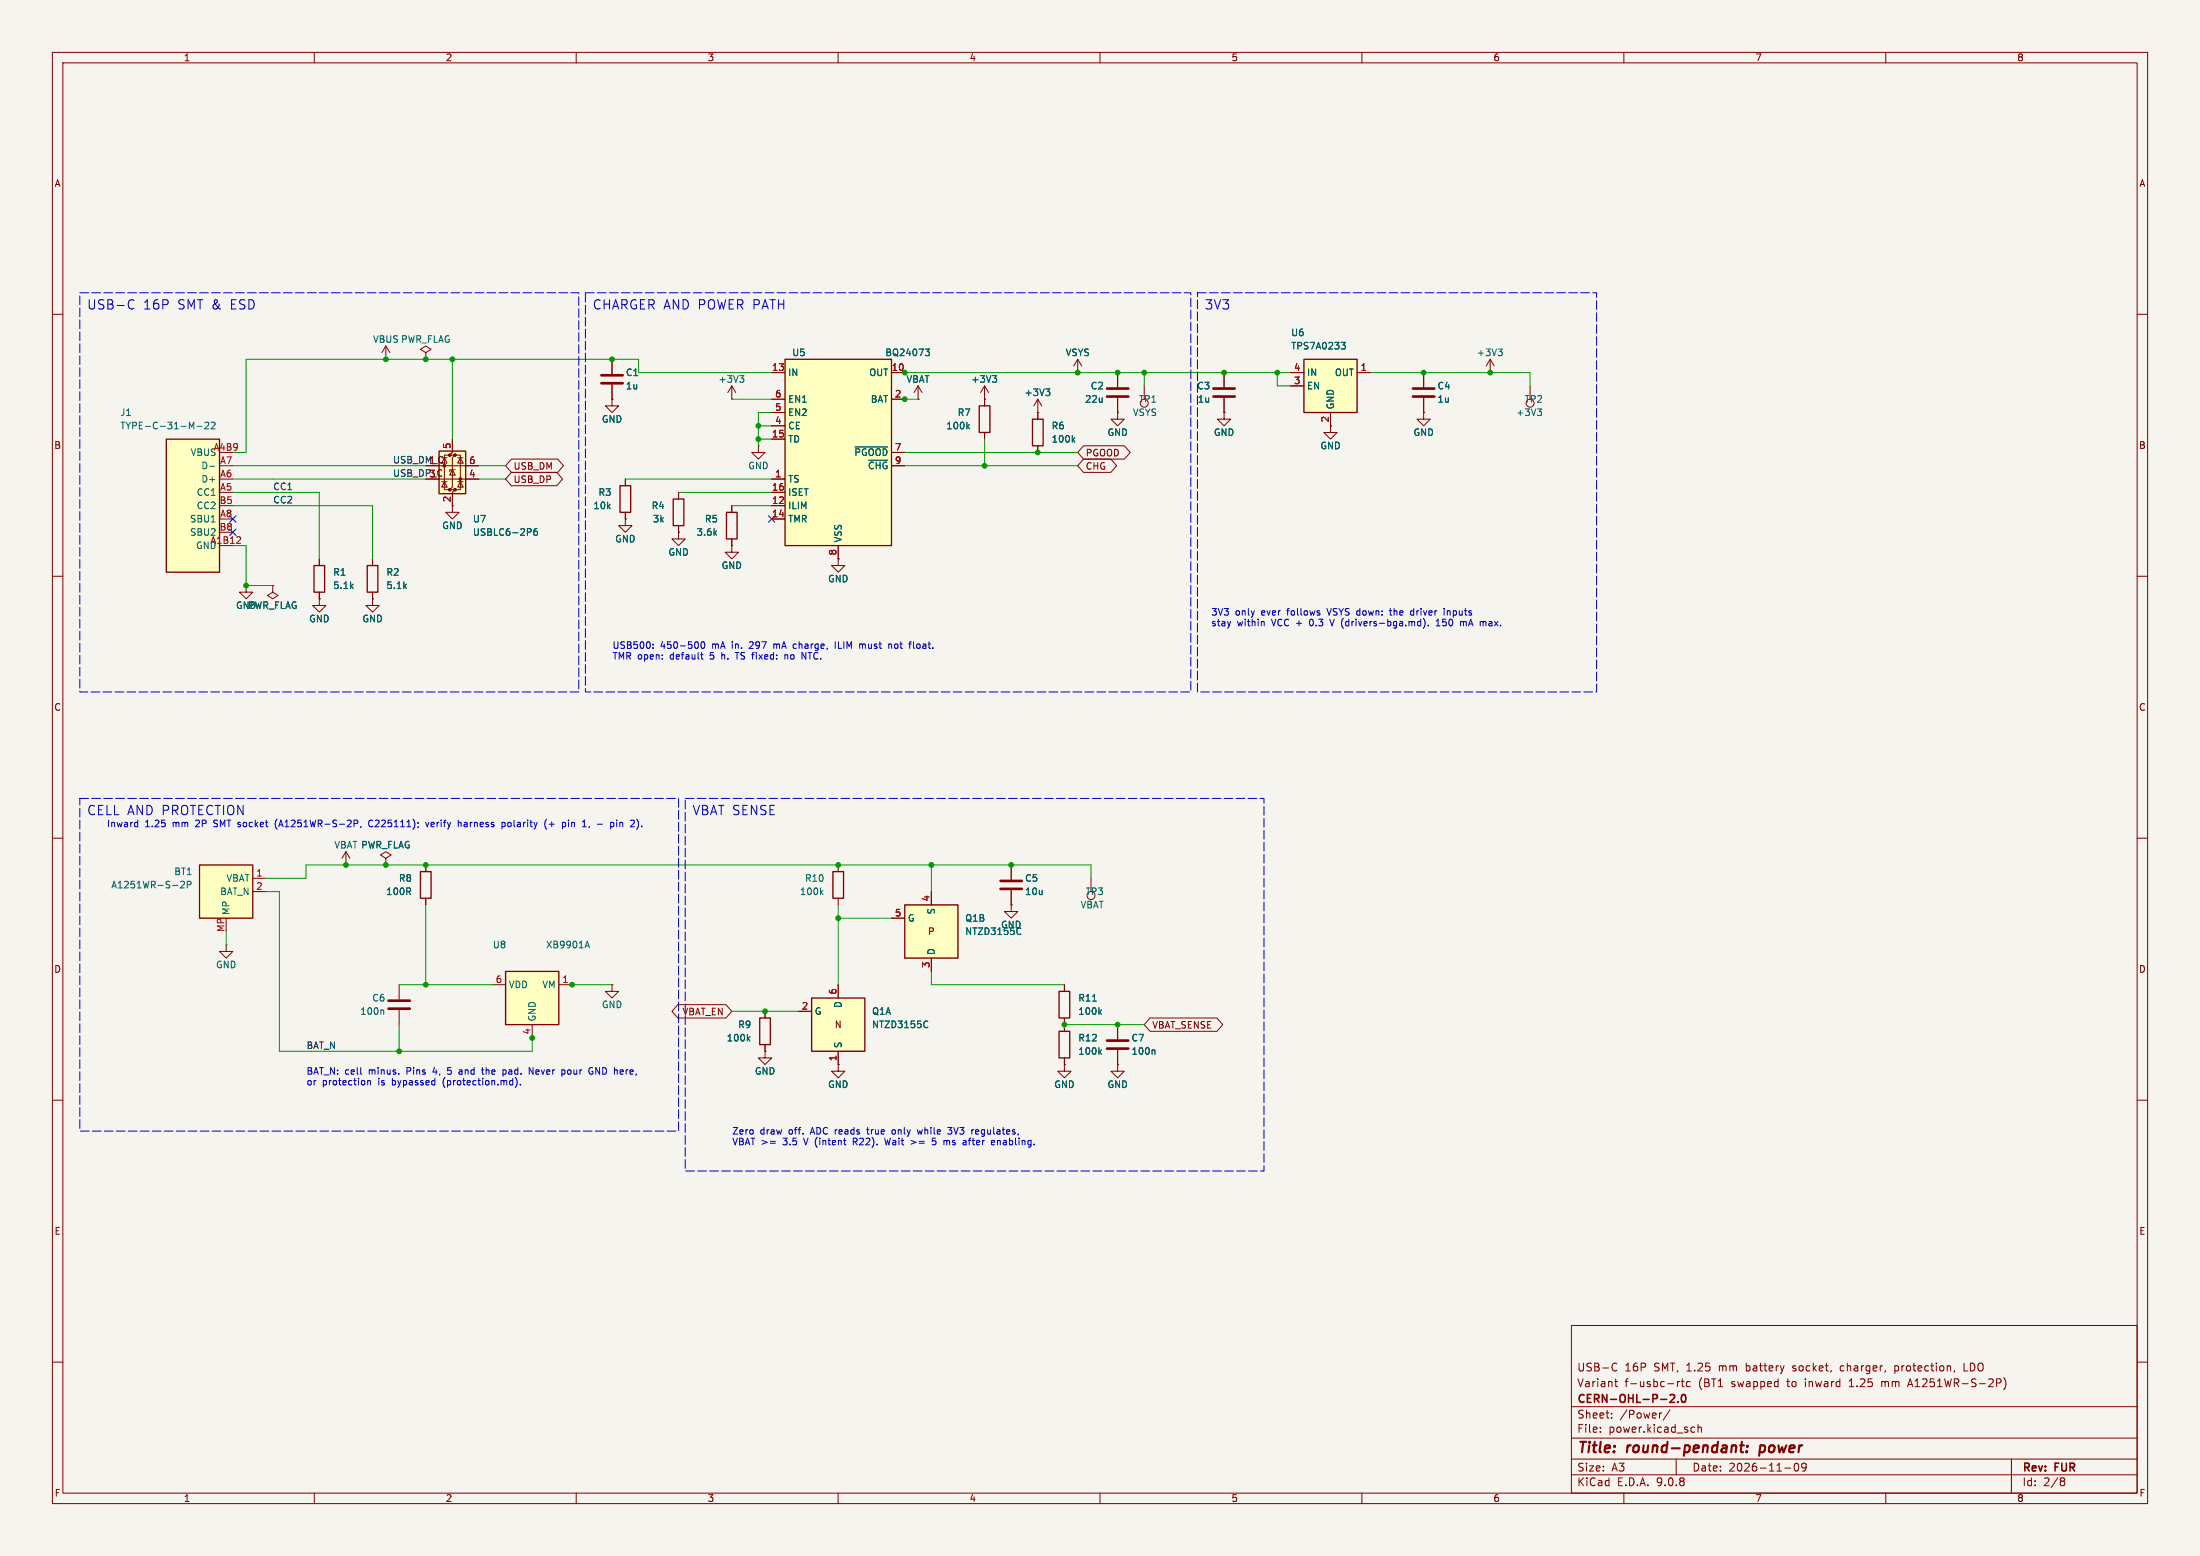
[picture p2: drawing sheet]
<svg xmlns="http://www.w3.org/2000/svg" width="420mm" height="297mm" viewBox="0 0 420 297" stroke-linecap="round" stroke-linejoin="round" font-family="sans-serif">
<path d="M0 0h420v297h-420z" fill="#f5f4ef" stroke="#f5f4ef" stroke-width=".19"/>
<g fill="none" stroke="#840000" stroke-width=".19">
<path d="M10 10h400v277h-400zM12 12h396v273h-396zM60 10v2M110 10v2M160 10v2M210 10v2M260 10v2M310 10v2M360 10v2M10 60h2M408 60h2M10 110h2"/>
<path d="M408 110h2M10 160h2M408 160h2M43.2 180.3v1.3h1.2l-1.2 1.3-1.3-1.3h1.3M43.2 180.3h.1M10 210h2M146 200.7v1.2h1.3l-1.3 1.3-1.2-1.3h1.2M146 200.7h.1M408 210h2M300 253h108v32h-108zM10 260h2M300 278.5h108"/>
<path d="M300 274.5h108M300 268.5h108M305.5 273.2v.2M305.5 272.5v.1M307.7 270.5v.2M307.7 269.8v.1M308 260.3l.4-.1 .3 .1M308.2 263.7h.6M308.4 263.2v1.3l.4 .2M308.7 261.5l-.3 .2-.4-.1M317.2 269.7l-.3 .1M318.8 269.1l-1.3 1.9"/>
<path d="M320 278.5v3M320.2 263.7v1M320.7 263.7l-.3 .1-.2 .2M320.9 263.7h.6M321.2 263.2v1.3l.3 .2M322.7 263.8l-.5-.1-.3 .3 .2 .6h.6M323.1 272.4l.4 .1M323.5 273.3l-.4 .1M324.2 272.5l.2-.1 .3 .1 .1 .9M324.2 271.9v1.5M342.7 279.4a.81 .81 0 0 0 .3 1.4l.2-.2 .2-.4-.2-.8M344 279.4l-.1 .5 .2 .2 .4 .1 .3-.3"/>
<path d="M344.7 279.4a.99 .99 0 0 1-.3 1.4h-.3M351.4 260.8v.7M353 264.7h.9M353.2 263.5l-.2 .1M359.2 263.7v1M359.3 263.8h-.1M361.7 261.6l.5 .1M361.7 260.7v1.5M362.2 260.7l-.5 .1M364.3 264.3h.7M364.7 263.2l-.5 1.5M373.2 261.6l-.2 .3"/>
<path d="M374.9 260.2v1.5h.8M381.2 263.2h.5l.3 .3-.1 .4-.7 .1M382.5 263a1.72 1.72 0 0 1 0 2.3M384 278.5v6.5M408 260h2M60 285v2M110 285v2M160 285v2M210 285v2M260 285v2M300 281.5h108M310 285v2"/>
<path d="M340.7 280.2h1.2M360 285v2M393.6 282.1l.4 .1 .2 .2-.3 .3M393.6 282.7h.3M393.9 282.7l.2 .2 .1 .4-.2 .2-.4 .1"/>
</g>
<path d="M332.2 275.9h.7M332.5 275.2l-.2 1.7 .1 .2 .4 .1M333.5 277l-.1 .2M333.6 276v.2M336.1 275.9l-.3 2" fill="none" stroke="#840000" stroke-width=".4"/>
<path d="M318.8 266.3l.6-.1 .2 .1 .1 .3-.9 1.1h.9M320.3 267.5v.2M321.1 266.3l.2-.1a.8 .8 0 0 1 .5 .7 .8 .8 0 0 1-.5 .8l-.2-.2-.1-.4z" fill="none" stroke="#840000" stroke-width=".3"/>
<path d="M83.8 86.1h5.1v8.1h-5.1z" fill="#ffffc2"/>
<g fill="#840000" stroke="#840000" stroke-width=".19">
<circle cx="85.9" cy="86.9" r=".25"/>
<circle cx="85.9" cy="93.5" r=".25"/>
<circle cx="86.9" cy="86.9" r=".25"/>
<circle cx="86.9" cy="93.5" r=".25"/>
<circle cx="87.9" cy="91.4" r=".25"/>
</g>
<g fill="none" stroke="#840000" stroke-width=".19">
<path d="M198.1 78.7v1.3M83.8 88.9h7.6M83.8 91.4h7.6M84.3 91.9h1M84.3 87.4h1M84.8 87.4l.5 1h-1zM84.8 91.9l.5 1.1h-1zM85.9 86.9h-1.1v6.6h1.1M86.4 83.8v2.6l-.5 .5h1l-.5 .5v5.6l-.5 .5h1l-.5 .5v3.8h1.2l-1.2 1.3-1.3-1.3h1.3M86.4 89.7l.5 1h-1zM86.9 89.7h-1v.3M86.9 86.9h1v6.6h-1"/>
<path d="M87.4 91.9h1M87.4 87.4h1M87.9 87.4l.5 1h-1zM87.9 91.9l.5 1.1h-1zM198.1 85.1v1.3M146 193v1.3M146 199.4v1.3"/>
</g>
<path d="M83.8 86.1h5.1v8.1h-5.1zM197.1 80h2v5.1h-2zM145 194.3h2.1v5.1h-2.1z" fill="none" stroke="#840000" stroke-width=".25"/>
<path d="M204.8 83.9l.4 .5M205.2 83.6l-.5 .4M101.3 101l.1 .2-.1 .3M102.5 100.9l-.4 .1a.86 .86 0 0 0 0 1.2l.5-.1v-.5l-.2-.2-.4 .1-.1 .1M142.8 198.2l.4 .5M143.2 197.9l-.5 .4" fill="none" stroke="#006464" stroke-width=".19"/>
<path d="M154.9 190.5h10.2v10.2h-10.2z" fill="#ffffc2"/>
<path d="M154.9 190.5h10.2v10.2h-10.2z" fill="none" stroke="#840000" stroke-width=".25"/>
<g fill="none" stroke="#840000" stroke-width=".19">
<path d="M205.7 71.1h.1M205.7 68.6l-.7 1.3M205.7 68.6l.8 1.3M205.7 68.6v2.5M213.4 78.7v1.3h1.2l-1.2 1.3-1.3-1.3h1.3M213.4 78.7h.1M292.1 73.7v2.5M254 81.3v1.3h1.3l-1.3 1.2-1.3-1.2h1.3M152.4 193h2.5M160 188v2.5M160 200.7v2.5"/>
<circle cx="292.1" cy="77" r=".76"/>
</g>
<path d="M293.5 78h.8l-.4 .5M294 78.5l.3 .3v.3l-.3 .2M176.8 194.9l.3 .1M177.1 196l-.3 .2" fill="none" stroke="#006464" stroke-width=".19"/>
<path d="M149.9 68.6h20.3v35.5h-20.3z" fill="#ffffc2"/>
<path d="M149.9 68.6h20.3v35.5h-20.3zM128.5 95.3h2.1v5h-2.1z" fill="none" stroke="#840000" stroke-width=".25"/>
<g fill="none" stroke="#840000" stroke-width=".19">
<path d="M73.7 68.6h.1M73.7 66l-.8 1.3M73.7 66l.7 1.3M73.7 66v2.6M81.3 67.3l1-.6-1-.7-1 .7 1 .6v1.3M81.3 68.6h.1M147.3 71.1h2.6M147.3 76.2h2.6M147.3 78.7h2.6M170.2 71.1h2.5M170.2 76.2h2.5M233.7 78.7v1.3h1.2l-1.2 1.3-1.3-1.3h1.3"/>
<path d="M233.7 78.7h.1M271.8 71.1v2.8M271.8 75.9v2.8M129.5 94v1.3M147.3 81.3h2.6M147.3 83.8h2.6M147.3 91.4h2.6M147.3 94h2.6M147.3 96.5h2.6M147.3 99.1h2.6M170.2 86.4h2.5M170.2 88.9h2.5"/>
<path d="M129.5 100.3v1.3M160 104.1v2.6"/>
</g>
<path d="M176.6 66.6h.8l-.4 .5 .4 .1v.4l-.2 .3h-.4M163.2 85.3h6.2M165.8 87.9h3.6" fill="none" stroke="#006464" stroke-width=".19"/>
<path d="M269.7 74.2h4.1M269.7 75.7h4.1" fill="none" stroke="#840000" stroke-width=".51"/>
<path d="M248.9 68.6h10.2v10.1h-10.2z" fill="#ffffc2"/>
<path d="M248.9 68.6h10.2v10.1h-10.2z" fill="none" stroke="#840000" stroke-width=".25"/>
<path d="M246.4 71.1h2.5M246.4 73.7h2.5M254 78.7v2.6M259.1 71.1h2.5M160 106.7v1.3h1.3l-1.3 1.2-1.3-1.2h1.3M160 106.7h.1" fill="none" stroke="#840000" stroke-width=".19"/>
<path d="M256 65.3h.8l-.4 .5 .4 .2v.4l-.2 .2h-.4" fill="none" stroke="#006464" stroke-width=".19"/>
<path d="M38.1 165.1h10.2v10.2h-10.2z" fill="#ffffc2"/>
<path d="M186.9 77.5h2.1v5.1h-2.1zM138.7 97.8h2v5.1h-2zM38.1 165.1h10.2v10.2h-10.2zM159 166.4h2v5.1h-2z" fill="none" stroke="#840000" stroke-width=".25"/>
<g fill="none" stroke="#840000" stroke-width=".19">
<path d="M175.3 76.2h.1M175.3 73.7l-.8 1.2M175.3 73.7l.7 1.2M175.3 73.7v2.5M188 76.2h.1M188 73.7v3.8M188 73.7l-.8 1.2M188 73.7l.7 1.2M198.1 78.7h.1M198.1 76.2l-.7 1.3M198.1 76.2l.8 1.3M198.1 76.2v2.5"/>
<path d="M233.7 71.1v2.8M233.7 75.9v2.8M271.8 78.7v1.3h1.2l-1.2 1.3-1.3-1.3h1.3M271.8 78.7h.1M119.4 99.1v1.2h1.2l-1.2 1.3-1.3-1.3h1.3M119.4 99.1h.1M139.7 96.5v1.3M188 82.6v1.2M129.5 101.6v1.3h1.3l-1.3 1.2-1.2-1.2h1.2M129.5 101.6h.1M139.7 104.1v1.3h1.3l-1.3 1.3-1.3-1.3h1.3M139.7 104.1h.1"/>
<path d="M139.7 102.9v1.2M48.3 167.6h2.5M48.3 170.2h2.5M66 165.1h.1M66 162.6l-.7 1.2M66 162.6l.8 1.2M66 162.6v2.5M73.7 163.8l1-.6-1-.6-1.1 .6 1.1 .6v1.3M73.7 165.1h.1M160 165.1v1.3M160 171.5v1.2M116.8 188v1.2h1.3l-1.3 1.3-1.2-1.3h1.2"/>
<path d="M116.8 188h.1M213.4 195.6v2.8M213.4 200.4v2.8"/>
</g>
<path d="M189.5 71.7h.8l-.5 .5M190 72.2l.3 .2v.3l-.3 .3M199.6 74.2h.8l-.4 .5M200.2 74.7l.2 .3v.3l-.2 .2M184.7 81.4l.4 .5M185.1 81l-.5 .5M34.5 168.3l.5-.1 .2 .4-.8 .9h.8M35.8 168.9l.6-.1 .1-.2-.1-.3-.6-.1v1.3M156.8 170.3l.3 .5M157.1 169.9l-.5 .5M220.3 200.4l.2 .2v.6" fill="none" stroke="#006464" stroke-width=".19"/>
<path d="M231.6 74.2h4.1M231.6 75.7h4.1M211.3 198.6h4.1M211.3 200.2h4.1" fill="none" stroke="#840000" stroke-width=".51"/>
<path d="M31.7 83.8h10.2v25.4h-10.2z" fill="#ffffc2"/>
<path d="M31.7 83.8h10.2v25.4h-10.2zM118.4 92.7h2v5.1h-2zM59.9 108h2.1v5h-2.1zM70.1 108h2v5h-2zM80.3 166.4h2v5.1h-2zM202.2 196.9h2v5h-2zM202.2 189.2h2v5.1h-2z" fill="none" stroke="#840000" stroke-width=".25"/>
<path d="M141.2 71.7h.8l-.4 .5M141.8 72.2l.2 .2v.3l-.2 .3M37.6 81.4h1M39.1 80.7l.5-.1 .2 .4-.7 .9h.7M40 89h1M40.3 80.7l.5-.1 .3 .4-.8 .9h.8M73.1 192.8l.1 .2v.6M208.6 191.1h.7M209.9 193.1l.4 .5M210.3 192.8l-.5 .5M209.9 200.8l.4 .4M210.3 200.4l-.5 .5" fill="none" stroke="#006464" stroke-width=".19"/>
<path d="M45.1 103.7h.8M45.9 102.6v.4" fill="none" stroke="#a90000" stroke-width=".19"/>
<g fill="none" stroke="#840000" stroke-width=".19">
<path d="M116.8 76.2v1.3h1.3l-1.3 1.2-1.2-1.2h1.2M116.8 76.2h.1M116.8 68.6v2.8M116.8 73.4v2.8M139.7 76.2h.1M139.7 73.7l-.8 1.2M139.7 73.7l.8 1.2M139.7 73.7v2.5M218.4 73.7v2.5M119.4 91.4v1.3M119.4 97.8v1.3M144.8 85.1v1.3h1.2l-1.2 1.2-1.3-1.2h1.3"/>
<path d="M144.8 85.1h.1M47 111.8v1.2h1.3l-1.3 1.3-1.3-1.3h1.3M47 111.8h.1M52.1 111.8v1.2l1 .7-1 .6-1-.6 1-.7M52.1 111.8h.1M61 114.3v1.3h1.2l-1.2 1.2-1.3-1.2h1.3M61 114.3h.1M61 106.7v1.3M61 113v1.3M71.1 114.3v1.3h1.3l-1.3 1.2-1.3-1.2h1.3M71.1 114.3h.1M71.1 106.7v1.3"/>
<path d="M71.1 113v1.3M81.3 165.1v1.3M81.3 171.5v1.2M193 172.7v1.3h1.3l-1.3 1.3-1.2-1.3h1.2M193 172.7h.1M208.3 167.6v2.6M76.2 188v2.8M76.2 192.8v2.8M203.2 188v1.2M203.2 194.3v2.6M203.2 203.2v1.3h1.3l-1.3 1.2-1.3-1.2h1.3M203.2 203.2h.1"/>
<path d="M203.2 201.9v1.3M213.4 203.2v1.3h1.2l-1.2 1.2-1.3-1.2h1.3M213.4 203.2h.1"/>
<circle cx="218.4" cy="77" r=".76"/>
<circle cx="208.3" cy="170.9" r=".76"/>
</g>
<path d="M114.8 71.6h4.1M114.8 73.2h4.1M74.2 191h4M74.2 192.5h4" fill="none" stroke="#840000" stroke-width=".51"/>
<path d="M96.5 185.4h10.2v10.2h-10.2z" fill="#ffffc2"/>
<path d="M96.5 185.4h10.2v10.2h-10.2z" fill="none" stroke="#840000" stroke-width=".25"/>
<path d="M193 165.1v2.8M193 169.9v2.8M94 188h2.5M101.6 195.6v2.5M106.7 188h2.5" fill="none" stroke="#840000" stroke-width=".19"/>
<path d="M112.1 179.6l.4 1.3M111.8 180.6h.6" fill="none" stroke="#006464" stroke-width=".19"/>
<path d="M191 168.1h4.1M191 169.7h4.1" fill="none" stroke="#840000" stroke-width=".51"/>
<path d="M172.7 172.7h10.2v10.2h-10.2z" fill="#ffffc2"/>
<path d="M172.7 172.7h10.2v10.2h-10.2z" fill="none" stroke="#840000" stroke-width=".25"/>
<g fill="none" stroke="#840000" stroke-width=".19">
<path d="M116.8 76.2h.1M116.8 68.6v2.8M116.8 73.4v2.8M147.3 71.1h2.6M147.3 76.2h2.6M147.3 78.7h2.6M170.2 71.1h2.5M170.2 76.2h2.5M175.3 76.2h.1M188 76.2h.1M188 76.2v1.3M198.1 78.7h.1"/>
<path d="M198.1 78.7v1.3M205.7 71.1h.1M213.4 78.7h.1M213.4 71.1v2.8M213.4 75.9v2.8M233.7 78.7h.1M233.7 71.1v2.8M233.7 75.9v2.8M246.4 71.1h2.5M246.4 73.7h2.5M254 78.7v2.6M259.1 71.1h2.5"/>
<path d="M271.8 78.7h.1M271.8 71.1v2.8M271.8 75.9v2.8M284.5 71.1h.1M284.5 68.6l-.8 1.3M284.5 68.6l.7 1.3M284.5 68.6v2.5M86.4 83.8v2.6M86.4 94v2.5M88.9 88.9h2.5M88.9 91.4h2.5M97.6 87.6h8.9l1.1 1.3-1.1 1.3h-8.9l-1.1-1.3z"/>
<path d="M97.6 90.2h8.7l1.1 1.2-1.1 1.3h-8.7l-1.1-1.3zM119.4 99.1h.1M119.4 91.4v1.3M119.4 97.8v1.3M129.5 94v1.3M139.7 96.5v1.3M147.3 91.4h2.6M147.3 81.3h2.6M147.3 83.8h2.6M147.3 94h2.6M147.3 96.5h2.6M147.3 99.1h2.6"/>
<path d="M170.2 88.9h2.5M170.2 86.4h2.5M188 82.6v1.2M198.1 85.1v1.3M206.9 87.6h5.2l1.1 1.3-1.1 1.3h-5.2l-1.2-1.3zM206.9 85.1h7.8l1.1 1.3-1.1 1.2h-7.8l-1.2-1.2zM47 111.8h.1M52.1 111.8h.1M61 114.3h.1M61 106.7v1.3M61 113v1.3M71.1 114.3h.1"/>
<path d="M71.1 106.7v1.3M71.1 113v1.3M129.5 101.6h.1M129.5 100.3v1.3M139.7 104.1h.1M139.7 102.9v1.2M160 106.7h.1M160 104.1v2.6M73.7 165.1h.1M81.3 165.1v1.3M81.3 171.5v1.2M170.2 175.3h2.5"/>
<path d="M177.8 170.2v2.5M193 172.7h.1M193 165.1v2.8M193 169.9v2.8M129.4 191.8h9.2l1.1 1.2-1.1 1.3h-9.2l-1.1-1.3zM146 193v1.3M146 199.4v1.3M152.4 193h2.5M160 188v2.5M177.8 182.9v2.5M203.2 188v1.2M203.2 194.3v2.6"/>
<path d="M213.4 195.6v2.8M219.6 194.3h12.7l1.1 1.3-1.1 1.3h-12.7l-1.2-1.3zM146 200.7h.1M160 203.2v1.3h1.3l-1.3 1.2-1.3-1.2h1.3M160 203.2h.1M160 200.7v2.5M203.2 203.2h.1M203.2 201.9v1.3M213.4 203.2h.1M213.4 200.4v2.8"/>
</g>
<g fill="none" stroke="#006464" stroke-width=".19">
<path d="M176.6 66.6h.8l-.4 .5 .4 .1v.4l-.2 .3h-.4M189.5 71.7h.8l-.5 .5M190 72.2l.3 .2v.3l-.3 .3M199.6 74.2h.8l-.4 .5M200.2 74.7l.2 .3v.3l-.2 .2M256 65.3h.8l-.4 .5 .4 .2v.4l-.2 .2h-.4M286 66.6h.8l-.4 .5M286.5 67.1l.3 .2v.3l-.3 .3M163.2 85.3h6.2M165.8 87.9h3.6M184.7 81.4l.4 .5M185.1 81l-.5 .5"/>
<path d="M204.8 83.9l.4 .5M205.2 83.6l-.5 .4M101.3 101l.1 .2-.1 .3M102.5 100.9l-.4 .1a.86 .86 0 0 0 0 1.2l.5-.1v-.5l-.2-.2-.4 .1-.1 .1M194.9 178.3l-.4 .1M142.8 198.2l.4 .5M143.2 197.9l-.5 .4M176.8 194.9l.3 .1M177.1 196l-.3 .2M208.6 191.1h.7M209.9 193.1l.4 .5M210.3 192.8l-.5 .5"/>
<path d="M209.9 200.8l.4 .4M210.3 200.4l-.5 .5M220.3 200.4l.2 .2v.6"/>
</g>
<path d="M211.3 74.2h4.1M211.3 75.7h4.1" fill="none" stroke="#840000" stroke-width=".51"/>
<g fill="none" stroke="#009600" stroke-width=".19">
<path d="M86.4 68.6v15.2M139.7 76.2h7.6M147.3 71.1h-25.4v-2.5h-74.9v17.8h-2.6M147.3 78.7h-2.5v6.4M172.7 71.1h73.7M172.7 76.2h2.6M218.4 71.1v2.6M243.8 71.1v2.6h2.6M261.6 71.1h30.5v2.6M44.4 94h16.6v12.7M44.4 88.9h36.9M44.4 91.4h36.9"/>
<path d="M44.4 96.5h26.7v10.2M91.4 88.9h5.1M91.4 91.4h5.1M119.4 91.4h27.9M129.5 94h17.8M139.7 96.5h7.6M144.8 83.8h2.5M144.8 81.3h2.5M172.7 86.4h33M172.7 88.9h33M188 83.8v5.1M44.4 104.1h2.6v7.7h5.1"/>
<path d="M43.2 177.8v2.5M50.8 167.6h7.6v-2.5h149.9v2.5M50.8 170.2h2.5v30.5h48.3v-2.6M81.3 172.7v15.3M160 175.3h10.2M160 172.7v15.3M177.8 165.1v5.1M76.2 188h17.8M76.2 195.6v5.1M109.2 188h7.6M139.7 193h12.7M177.8 185.4v2.6h25.4"/>
<path d="M203.2 195.6h15.2"/>
</g>
<path d="M43.8 98.5l1.3 1.2M45.1 98.5l-1.3 1.2M146.7 98.5l1.2 1.2M147.9 98.5l-1.2 1.2M43.8 101l1.3 1.2M45.1 101l-1.3 1.2" fill="none" stroke="#000084" stroke-width=".19"/>
<g fill="none" stroke="#0000c2" stroke-width=".19">
<path d="M24.8 57.3l.4-.1 .4 .2M25.6 58.8l-.4 .2-.4-.1M241.2 118.6l.1 .2v.7M251.9 117.1v.3M253.3 116.1l.4 1.3M253.9 118.2l.4 1.3M265.2 116.6h.5M265.4 116.1v1.1l.3 .2M269.9 116.6h-.4l-.2 .2 .1 .6h.5M270.7 119.4h.5M270.7 118.7h.5M271.2 118.2v1.3"/>
<path d="M271.9 118.3a1.47 1.47 0 0 1-.2 1.6M272.7 119.3v.2M274.2 119.5h.7M274.2 118.6l.3-.4v1.3M275.7 116.1v.2M275.7 116.6v.8M276.3 116.6v.8M276.5 116.6l-.2 .1M278.8 118.6v.9M278.9 118.7h-.1M279.3 118.7l.1 .1M279.4 118.8v.7"/>
<path d="M279.4 118.7v.1M283.2 118.7h.4M124.7 123.6v.2M124.7 123v.1M133 122.5a.79 .79 0 0 1 0 1.3M133.8 125h.4M133.9 124.5v1.1l.3 .2M134 122.6l.1-.1a.68 .68 0 0 1 .5 .6 .68 .68 0 0 1-.5 .7 .84 .84 0 0 1-.1-1.2zM147.7 122.9v.9M147.9 122.9l-.2 .1M149.8 125.1l.4-.1 .2 .1M149.8 125v.8"/>
<path d="M151.5 123.7l.4 .1M151.9 122.9l-.4 .1M153.1 124.5l.7 1.3v-1.3M159.5 122.5v1.3M164.3 122.9l.4 .2M164.7 123.1v.7M164.8 122.9l-.1 .2M169.7 123h.5v.8M174.4 122.5v1.1l.2 .2M25.9 157h.4M26.3 156.5v1.3M26.3 157.7l-.4 .1"/>
<path d="M52.9 156.4a1.46 1.46 0 0 0 0 1.9M67.6 157.2l.6-.1 .1-.1v-.3l-.7-.2v1.3M68.9 157.7l-.1 .3M70.9 156.5a.64 .64 0 0 0-.5 .7 .64 .64 0 0 0 .5 .6M81.3 157l.3 .8 .3-.8M87.5 157.1l.2-.1h.3v.8M87.5 156.5v1.3M95.8 157h.4l.2 .2-.1 .5h-.5M95.8 157v1.2M97 157.1v.6M104.4 156.4a1.46 1.46 0 0 0 0 1.9M104.8 157.3h1"/>
<path d="M105.3 156.8v1M108.5 156.5v.2M108.5 157v.8M112.5 157.7l-.1 .3M114 157.3h1M117.7 156.5v.2M117.7 157v.8M118.3 157v.8M118.8 157h-.3l-.2 .1M122.5 157.7v.1M68.9 205h.1M70.2 206.2v.9"/>
<path d="M70.2 206.4l.2-.2 .3 .1v.8M76.1 204.9v.1M85.4 204.9l.2 .1M86.1 203.8h-.6l-.1 .6 .2-.1M87.6 204.9l.2 .1h.3M88 204.2l-.3 .1M88.1 204.6h-.3l-.2 .1M91.9 204.2h.5M92.1 203.8v1.1l.3 .1M96 204.3l.4-.1 .2 .2-.1 .6h-.5M97.9 205.8v1.3M97.9 207l-.1 .1"/>
<path d="M98.7 206.2v.8l-.3 .6M99.3 207v.1M101 203.8l.8 1.2v-1.2M107.7 204.3l.2 .1-.2 .6M108.4 204.3v.6M112.9 204.5h.3v.4l-.3 .1M113 203.8h.1M113.7 205v-1.2l.8 1.2M147.1 217.9h.9M147.1 218.2h.9M162.9 217.3v1.2M162.9 217.9h.5"/>
<path d="M165.4 215.6h.5M165.6 215.2l.1 1.2M168.9 217.3l.3 1.2 .2-.9M170.7 215.6l-.3 .1-.1 .2v.5l.4 .1M173.9 217.7l1 .3-1 .4M175.1 215.6l.3 .9 .2-.6 .2 .6M178 217.3v.6l.4-.2 .3 .3M178.7 218.3l-.3 .2-.4-.1M180.9 215.2h.8l-.4 .5 .3 .1 .1 .1M181.2 217.7h-.3l-.2 .2M181.7 216.2l-.2 .3-.6-.1M184.9 217.7h.4"/>
<path d="M186.7 215.6l-.5 .2 .1 .6 .4 .1M186.9 215.9l-.7 .2M189.8 218.5h-.3M189.8 217.7l.1 .3-.6 .1M190.4 217.7v.8M190.5 217.7l-.1 .1"/>
</g>
<path d="M15.2 55.9h95.3v76.2h-95.3zM111.8 55.9h115.5v76.2h-115.5zM228.6 55.9h76.2v76.2h-76.2zM15.2 152.4h114.3v63.5h-114.3zM130.8 152.4h110.5v71.1h-110.5z" fill="none" stroke="#0000c2" stroke-width=".19" stroke-dasharray="1.7 .6"/>
<g fill="#009600" stroke="#009600" stroke-width=".19">
<circle cx="47" cy="111.8" r=".46"/>
<circle cx="86.4" cy="68.6" r=".46"/>
<circle cx="73.7" cy="68.6" r=".46"/>
<circle cx="81.3" cy="68.6" r=".46"/>
<circle cx="198.1" cy="86.4" r=".46"/>
<circle cx="188" cy="88.9" r=".46"/>
<circle cx="172.7" cy="71.1" r=".46"/>
<circle cx="205.7" cy="71.1" r=".46"/>
<circle cx="172.7" cy="76.2" r=".46"/>
<circle cx="116.8" cy="68.6" r=".46"/>
<circle cx="144.8" cy="81.3" r=".46"/>
<circle cx="144.8" cy="83.8" r=".46"/>
<circle cx="213.4" cy="71.1" r=".46"/>
<circle cx="271.8" cy="71.1" r=".46"/>
<circle cx="284.5" cy="71.1" r=".46"/>
<circle cx="243.8" cy="71.1" r=".46"/>
<circle cx="233.7" cy="71.1" r=".46"/>
<circle cx="218.4" cy="71.1" r=".46"/>
<circle cx="81.3" cy="188" r=".46"/>
<circle cx="101.6" cy="198.1" r=".46"/>
<circle cx="109.2" cy="188" r=".46"/>
<circle cx="66" cy="165.1" r=".46"/>
<circle cx="73.7" cy="165.1" r=".46"/>
<circle cx="81.3" cy="165.1" r=".46"/>
<circle cx="76.2" cy="200.7" r=".46"/>
<circle cx="160" cy="165.1" r=".46"/>
<circle cx="177.8" cy="165.1" r=".46"/>
<circle cx="146" cy="193" r=".46"/>
<circle cx="160" cy="175.3" r=".46"/>
<circle cx="193" cy="165.1" r=".46"/>
<circle cx="203.2" cy="195.6" r=".46"/>
<circle cx="213.4" cy="195.6" r=".46"/>
</g>
<g font-size="2.8" fill="#840000">
<text x="301" y="277.9">Title:</text>
<text x="310.6" y="277.9">round-pendant:</text>
<text x="336.8" y="277.9">power</text>
</g>
<g font-size="2.5" fill="#0000c2">
<text x="16.5" y="59.3">USB-C</text>
<text x="27.3" y="59.3">16P</text>
<text x="33.9" y="59.3">SMT &amp;</text>
<text x="44.1" y="59.3">ESD</text>
<text x="113" y="59.3">CHARGER AND POWER PATH</text>
<text x="229.9" y="59.3">3V3</text>
<text x="16.5" y="155.8">CELL AND PROTECTION</text>
<text x="132.1" y="155.8">VBAT SENSE</text>
</g>
<g font-size="2.1" fill="#840000">
<text x="301" y="262">USB-C</text>
<text x="310.1" y="262">16P</text>
<text x="315.8" y="262">SMT, 1.25</text>
<text x="328.4" y="262">mm</text>
<text x="333.7" y="262">battery</text>
<text x="342.8" y="262">socket,</text>
<text x="352" y="262">charger,</text>
<text x="362.5" y="262">protection,</text>
<text x="375.9" y="262">LDO</text>
<text x="301" y="268.2">CERN-OHL-P-2.0</text>
<text x="301" y="265">Variant</text>
<text x="310.1" y="265">f-usbc-rtc</text>
<text x="324.3" y="265">(BT1</text>
<text x="330.7" y="265">swapped</text>
<text x="341.5" y="265">to</text>
<text x="345" y="265">inward</text>
<text x="353.6" y="265">1.25</text>
<text x="359.9" y="265">mm</text>
<text x="365.2" y="265">A1251WR-S-2P)</text>
<text x="301" y="273.7">File:</text>
<text x="301" y="271">Sheet:</text>
<text x="307.1" y="273.7">power.kicad_sch</text>
<text x="309.2" y="271">/Power/</text>
<text x="301" y="281.1">Size:</text>
<text x="307.6" y="281.1">A3</text>
<text x="323" y="281.1">Date:</text>
<text x="330" y="281.1">2026-11-09</text>
<text x="386" y="281.3">Rev:</text>
<text x="392.4" y="281.3">FUR</text>
<text x="301" y="283.9">KiCad</text>
<text x="308.7" y="283.9">E.D.A.</text>
<text x="316.3" y="283.9">9.0.8</text>
<text x="386" y="283.9">Id:</text>
<text x="390.1" y="283.9">2/8</text>
</g>
<g font-size="1.8" fill="#840000">
<text x="35" y="11.9">1</text>
<text x="85" y="11.9">2</text>
<text x="135" y="11.9">3</text>
<text x="185" y="11.9">4</text>
<text x="235" y="11.9">5</text>
<text x="285" y="11.9">6</text>
<text x="335" y="11.9">7</text>
<text x="385" y="11.9">8</text>
<text x="10.3" y="35.9">A</text>
<text x="408.3" y="35.9">A</text>
<text x="253.7" y="80.7" transform="rotate(-90 253.7 80.7)">2</text>
<text x="10.3" y="85.9">B</text>
<text x="74.9" y="88.6">USB_DM_C</text>
<text x="97.9" y="89.9">USB_DM</text>
<text x="207.2" y="89.9">CHG</text>
<text x="207.2" y="87.3">PGOOD</text>
<text x="408.2" y="85.9">B</text>
<text x="74.9" y="91.1">USB_DP_C</text>
<text x="86.1" y="96" transform="rotate(-90 86.1 96)">2</text>
<text x="97.9" y="92.4">USB_DP</text>
<text x="10.3" y="135.9">C</text>
<text x="408.2" y="135.9">C</text>
<text x="177.1" y="178.7">P</text>
<text x="10.3" y="185.9">D</text>
<text x="408.2" y="185.9">D</text>
<text x="130.2" y="194">VBAT_EN</text>
<text x="159.3" y="196.4">N</text>
<text x="219.9" y="196.5">VBAT_SENSE</text>
<text x="10.3" y="235.9">E</text>
<text x="408.3" y="235.9">E</text>
<text x="10.3" y="285.9">F</text>
<text x="35" y="286.9">1</text>
<text x="85" y="286.9">2</text>
<text x="135" y="286.9">3</text>
<text x="185" y="286.9">4</text>
<text x="235" y="286.9">5</text>
<text x="285" y="286.9">6</text>
<text x="335" y="286.9">7</text>
<text x="385" y="286.9">8</text>
<text x="408.3" y="285.9">F</text>
</g>
<g font-size="1.8" fill="#006464">
<text x="71.1" y="65.6">VBUS PWR_FLAG</text>
<text x="246.4" y="64.4">U6</text>
<text x="119.4" y="72">C1</text>
<text x="150.4" y="72">IN</text>
<text x="151.1" y="68.2">U5</text>
<text x="165.8" y="72">OUT</text>
<text x="168.9" y="68.2">BQ24073</text>
<text x="203.3" y="68.2">VSYS</text>
<text x="246.4" y="66.9">TPS7A0233</text>
<text x="249.4" y="72">IN</text>
<text x="254.7" y="72">OUT</text>
<text x="281.8" y="68.2">+3V3</text>
<text x="119.4" y="74.5">1u</text>
<text x="137.1" y="73.3">+3V3</text>
<text x="150.4" y="77.1">EN1</text>
<text x="166.1" y="77.1">BAT</text>
<text x="173" y="73.3">VBAT</text>
<text x="185.3" y="73.3">+3V3</text>
<text x="195.5" y="75.8">+3V3</text>
<text x="207" y="77.1">22u</text>
<text x="208.1" y="74.5">C2</text>
<text x="217.3" y="77.1">TP1</text>
<text x="228.4" y="74.5">C3</text>
<text x="228.6" y="77.1">1u</text>
<text x="249.4" y="74.5">EN</text>
<text x="274.3" y="74.5">C4</text>
<text x="274.3" y="77.1">1u</text>
<text x="291" y="77.1">TP2</text>
<text x="22.9" y="79.6">J1</text>
<text x="22.9" y="82.1">TYPE-C-31-M-22</text>
<text x="114.8" y="80.9">GND</text>
<text x="150.4" y="79.6">EN2</text>
<text x="150.4" y="82.1">CE</text>
<text x="180.6" y="82.1">100k</text>
<text x="182.7" y="79.6">R7</text>
<text x="200.7" y="82.1">R6</text>
<text x="211.3" y="83.4">GND</text>
<text x="216.2" y="79.6">VSYS</text>
<text x="231.6" y="83.4">GND</text>
<text x="254.9" y="78.2" transform="rotate(-90 254.9 78.2)">GND</text>
<text x="269.7" y="83.4">GND</text>
<text x="289.3" y="79.6">+3V3</text>
<text x="36.3" y="87.2">VBUS</text>
<text x="38.4" y="89.8">D-</text>
<text x="142.7" y="89.8">GND</text>
<text x="150.4" y="84.7">TD</text>
<text x="163" y="87.2">~{PGOOD}</text>
<text x="165.6" y="89.8">~{CHG}</text>
<text x="200.7" y="84.7">100k</text>
<text x="252" y="86">GND</text>
<text x="37.4" y="94.8">CC1</text>
<text x="38.4" y="92.3">D+</text>
<text x="114.1" y="94.8">R3</text>
<text x="150.4" y="92.3">TS</text>
<text x="150.4" y="94.8">ISET</text>
<text x="36.2" y="99.9">SBU1</text>
<text x="37.4" y="97.4">CC2</text>
<text x="84.3" y="101.2">GND</text>
<text x="90.2" y="99.9">U7</text>
<text x="113.2" y="97.4">10k</text>
<text x="124.3" y="97.4">R4</text>
<text x="124.5" y="99.9">3k</text>
<text x="134.5" y="99.9">R5</text>
<text x="150.4" y="97.4">ILIM</text>
<text x="150.4" y="99.9">TMR</text>
<text x="36.2" y="102.5">SBU2</text>
<text x="90.2" y="102.5">USBLC6-2P6</text>
<text x="117.3" y="103.7">GND</text>
<text x="127.5" y="106.3">GND</text>
<text x="132.9" y="102.5">3.6k</text>
<text x="160.9" y="103.6" transform="rotate(-90 160.9 103.6)">VSS</text>
<text x="63.5" y="110.1">R1</text>
<text x="63.5" y="112.6">5.1k</text>
<text x="73.7" y="110.1">R2</text>
<text x="73.7" y="112.6">5.1k</text>
<text x="137.7" y="108.8">GND</text>
<text x="158" y="111.4">GND</text>
<text x="45" y="116.4">GND</text>
<text x="47.3" y="116.4">PWR_FLAG</text>
<text x="58.9" y="119">GND</text>
<text x="69.1" y="119">GND</text>
<text x="33.2" y="167.2">BT1</text>
<text x="63.7" y="162.2">VBAT PWR_FLAG</text>
<text x="68.8" y="162.2">PWR_FLAG</text>
<text x="21.1" y="169.8">A1251WR-S-2P</text>
<text x="41.9" y="171">BAT_N</text>
<text x="43.1" y="168.5">VBAT</text>
<text x="73.6" y="171">100R</text>
<text x="76" y="168.5">R8</text>
<text x="152.6" y="171">100k</text>
<text x="153.6" y="168.5">R10</text>
<text x="195.6" y="168.5">C5</text>
<text x="195.6" y="171">10u</text>
<text x="206.2" y="173.6">VBAT</text>
<text x="207.2" y="171">TP3</text>
<text x="44" y="174.8" transform="rotate(-90 44 174.8)">MP</text>
<text x="173.2" y="176.1">G</text>
<text x="178.7" y="174.6" transform="rotate(-90 178.7 174.6)">S</text>
<text x="184.2" y="176.1">Q1B</text>
<text x="184.2" y="178.7">NTZD3155C</text>
<text x="191" y="177.4">GND</text>
<text x="41.1" y="185">GND</text>
<text x="94" y="181.2">U8</text>
<text x="104.1" y="181.2">XB9901A</text>
<text x="178.7" y="182.4" transform="rotate(-90 178.7 182.4)">D</text>
<text x="71" y="191.4">C6</text>
<text x="97" y="188.8">VDD</text>
<text x="103.4" y="188.8">VM</text>
<text x="205.7" y="191.4">R11</text>
<text x="68.7" y="193.9">100n</text>
<text x="102.5" y="195.1" transform="rotate(-90 102.5 195.1)">GND</text>
<text x="114.8" y="192.6">GND</text>
<text x="140.8" y="196.4">R9</text>
<text x="155.4" y="193.9">G</text>
<text x="160.9" y="192.5" transform="rotate(-90 160.9 192.5)">D</text>
<text x="166.4" y="193.9">Q1A</text>
<text x="166.4" y="196.4">NTZD3155C</text>
<text x="205.7" y="193.9">100k</text>
<text x="138.6" y="199">100k</text>
<text x="160.9" y="200.2" transform="rotate(-90 160.9 200.2)">S</text>
<text x="205.7" y="199">R12</text>
<text x="205.7" y="201.5">100k</text>
<text x="215.9" y="199">C7</text>
<text x="215.9" y="201.5">100n</text>
<text x="144" y="205.3">GND</text>
<text x="158" y="207.9">GND</text>
<text x="201.2" y="207.9">GND</text>
<text x="211.3" y="207.9">GND</text>
</g>
<g font-size="1.8" fill="#a90000">
<text x="147.3" y="70.9">13</text>
<text x="170.1" y="70.9">10</text>
<text x="246.9" y="70.9">4</text>
<text x="259.6" y="70.9">1</text>
<text x="147.9" y="75.9">6</text>
<text x="170.7" y="75.9">2</text>
<text x="246.9" y="73.4">3</text>
<text x="147.3" y="83.6">15</text>
<text x="147.9" y="78.5">5</text>
<text x="147.9" y="81">4</text>
<text x="40.7" y="86.1">A4B9</text>
<text x="41.9" y="88.6">A7</text>
<text x="81.8" y="88.6">1</text>
<text x="86.1" y="85.8" transform="rotate(-90 86.1 85.8)">5</text>
<text x="89.5" y="88.6">6</text>
<text x="170.7" y="86.1">7</text>
<text x="170.7" y="88.6">9</text>
<text x="41.9" y="91.2">A6</text>
<text x="41.9" y="93.7">A5</text>
<text x="81.8" y="91.2">3</text>
<text x="89.5" y="91.2">4</text>
<text x="147.3" y="93.7">16</text>
<text x="147.9" y="91.2">1</text>
<text x="41.8" y="96.3">B5</text>
<text x="41.8" y="101.3">B8</text>
<text x="41.9" y="98.8">A8</text>
<text x="147.3" y="96.3">12</text>
<text x="147.3" y="98.8">14</text>
<text x="37.3" y="105">GND</text>
<text x="40.1" y="103.9">A1B12</text>
<text x="159.8" y="106.1" transform="rotate(-90 159.8 106.1)">8</text>
<text x="48.8" y="167.4">1</text>
<text x="48.8" y="169.9">2</text>
<text x="177.5" y="172.2" transform="rotate(-90 177.5 172.2)">4</text>
<text x="42.9" y="178" transform="rotate(-90 42.9 178)">MP</text>
<text x="170.7" y="175">5</text>
<text x="177.5" y="184.9" transform="rotate(-90 177.5 184.9)">3</text>
<text x="94.5" y="187.7">6</text>
<text x="107.2" y="187.7">1</text>
<text x="159.8" y="189.9" transform="rotate(-90 159.8 189.9)">6</text>
<text x="101.3" y="197.6" transform="rotate(-90 101.3 197.6)">4</text>
<text x="153" y="192.8">2</text>
<text x="159.8" y="202.6" transform="rotate(-90 159.8 202.6)">1</text>
</g>
<g font-size="1.8" fill="#0f0f0f">
<text x="52.1" y="93.6">CC1</text>
<text x="52.1" y="96.2">CC2</text>
<text x="58.4" y="200.3">BAT_N</text>
</g>
<g font-size="1.8" fill="#0000c2">
<text x="231.1" y="117.7">3V3</text>
<text x="231.1" y="119.7">stay</text>
<text x="235.8" y="117.7">only</text>
<text x="236.2" y="119.7">within</text>
<text x="240.9" y="117.7">ever</text>
<text x="242.9" y="119.7">VCC +</text>
<text x="246" y="117.7">follows</text>
<text x="250.5" y="119.7">0.3</text>
<text x="253.9" y="117.7">VSYS down:</text>
<text x="254.7" y="119.7">V (drivers-bga.md).</text>
<text x="266.2" y="117.7">the</text>
<text x="270.4" y="117.7">driver</text>
<text x="275.3" y="119.7">150</text>
<text x="276.9" y="117.7">inputs</text>
<text x="280.1" y="119.7">mA</text>
<text x="284" y="119.7">max.</text>
<text x="116.8" y="124.1">USB500:</text>
<text x="126.1" y="124.1">450-500</text>
<text x="136.1" y="124.1">mA</text>
<text x="140" y="124.1">in.</text>
<text x="143.5" y="124.1">297</text>
<text x="148.3" y="124.1">mA</text>
<text x="152.3" y="124.1">charge,</text>
<text x="160.5" y="124.1">ILIM</text>
<text x="165.3" y="124.1">must</text>
<text x="171.1" y="124.1">not</text>
<text x="175.3" y="124.1">float.</text>
<text x="116.8" y="126.1">TMR open:</text>
<text x="128" y="126.1">default</text>
<text x="135.8" y="126.1">5</text>
<text x="138.2" y="126.1">h.</text>
<text x="141.1" y="126.1">TS fixed:</text>
<text x="150.9" y="126.1">no</text>
<text x="154.3" y="126.1">NTC.</text>
<text x="20.3" y="158.1">Inward</text>
<text x="27.7" y="158.1">1.25</text>
<text x="33.1" y="158.1">mm</text>
<text x="37.6" y="158.1">2P</text>
<text x="41.3" y="158.1">SMT socket</text>
<text x="53.3" y="158.1">(A1251WR-S-2P,</text>
<text x="71.5" y="158.1">C225111);</text>
<text x="82.6" y="158.1">verify</text>
<text x="88.9" y="158.1">harness</text>
<text x="97.5" y="158.1">polarity</text>
<text x="105.8" y="158.1">(+</text>
<text x="109.4" y="158.1">pin</text>
<text x="116.5" y="158.1">-</text>
<text x="119.2" y="158.1">pin</text>
<text x="58.4" y="205.3">BAT_N: cell</text>
<text x="58.4" y="207.4">or</text>
<text x="61.5" y="207.4">protection</text>
<text x="70.5" y="205.3">minus.</text>
<text x="72.3" y="207.4">is</text>
<text x="75.1" y="207.4">bypassed</text>
<text x="77.9" y="205.3">Pins</text>
<text x="83.1" y="205.3">4,</text>
<text x="85" y="207.4">(protection.md).</text>
<text x="86.1" y="205.3">5</text>
<text x="88.5" y="205.3">and</text>
<text x="93.1" y="205.3">the</text>
<text x="97.2" y="205.3">pad.</text>
<text x="102.5" y="205.3">Never</text>
<text x="108.9" y="205.3">pour</text>
<text x="114.3" y="205.3">GND here,</text>
<text x="139.7" y="216.8">Zero</text>
<text x="139.7" y="218.8">VBAT &gt;=</text>
<text x="145.1" y="216.8">draw</text>
<text x="149.6" y="218.8">3.5</text>
<text x="150.7" y="216.8">off.</text>
<text x="153.8" y="218.8">V (intent</text>
<text x="155.1" y="216.8">ADC reads</text>
<text x="163.5" y="218.8">R22).</text>
<text x="166.2" y="216.8">true</text>
<text x="169.8" y="218.8">Wait</text>
<text x="171.2" y="216.8">only</text>
<text x="174.9" y="218.8">&gt;=</text>
<text x="176.3" y="216.8">while</text>
<text x="179.2" y="218.8">5</text>
<text x="181.6" y="218.8">ms</text>
<text x="182.3" y="216.8">3V3</text>
<text x="185.5" y="218.8">after</text>
<text x="186.9" y="216.8">regulates,</text>
<text x="191.2" y="218.8">enabling.</text>
</g>
</svg>
